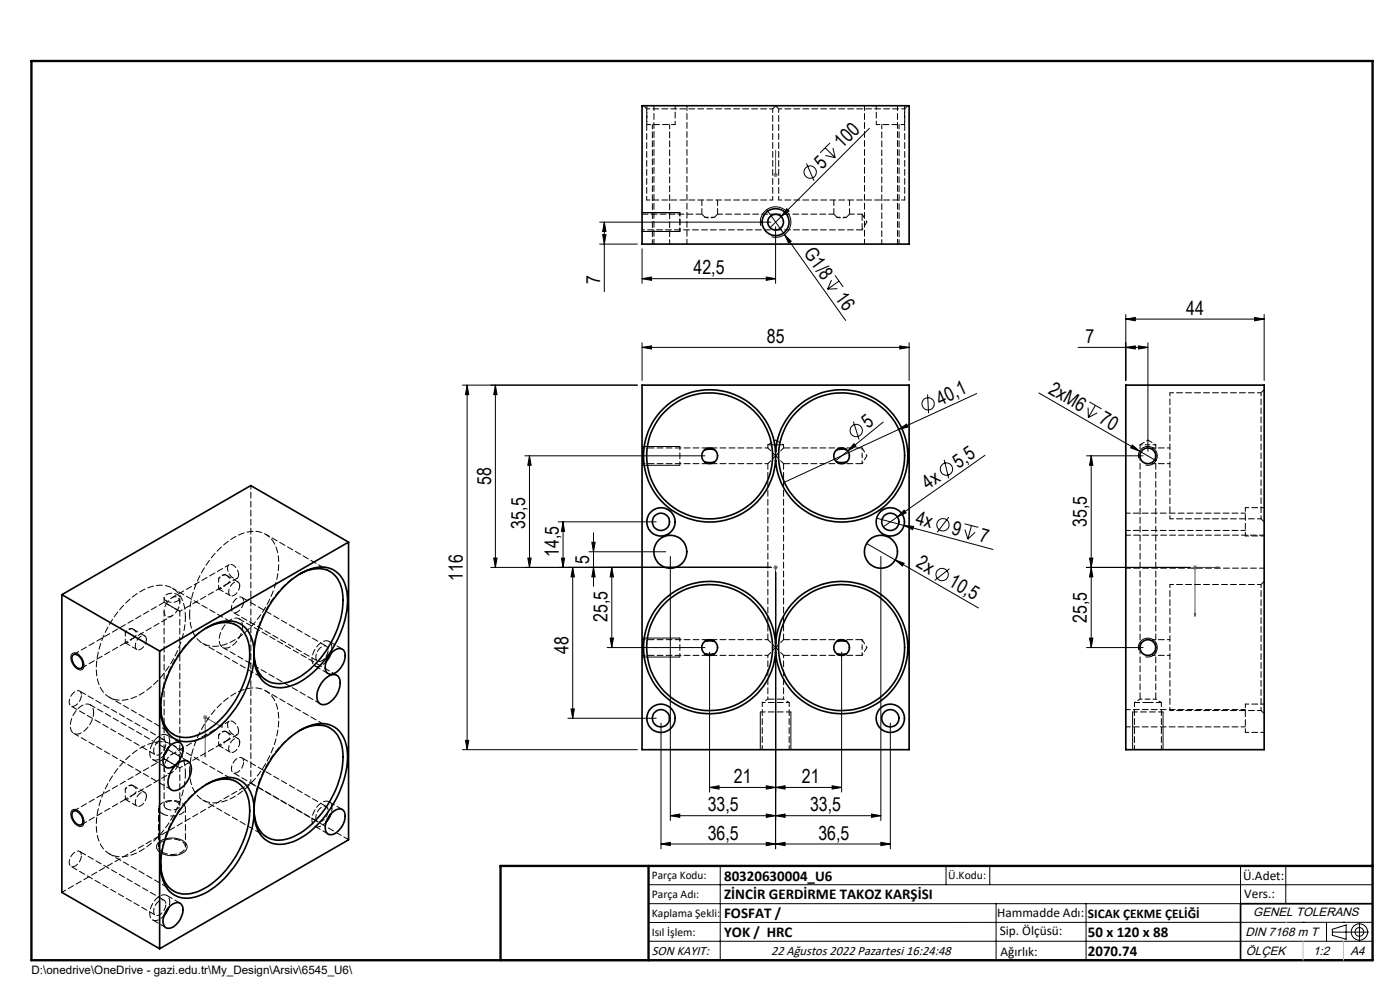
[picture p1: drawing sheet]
<svg xmlns="http://www.w3.org/2000/svg" width="297mm" height="210mm" viewBox="0 0 297 210" stroke-linecap="round" stroke-linejoin="round" font-family="sans-serif">
<g fill="none" stroke="#000" stroke-width=".21">
<path d="M171.1 34.7l1.6 3.6M175 31.4l2.2 2M175.1 33l2.1 .4M176.1 30.3l-2.1 2.1M176.7 31.4l.5 2M184.4 27.2l-21 21.1M127.2 47.1h36.3M127.2 51.8h8M127.8 49.8h.8l-.4 2zM128.2 47.1l.4 2h-.8zM128.2 47.1v14.8M136.2 59.1l2-.3v.7z"/>
<path d="M136.2 52.8v7.3M136.2 59.1h28.3M136.2 45.1h8M136.2 49.1h8M161.4 47.9a3.2 3.2 0 0 1 2.9-4 3.2 3.2 0 0 1 3.5 3.5 3.2 3.2 0 0 1-4.1 2.8M162.6 58.8l1.9 .3-1.9 .4zM162.7 44.5l16.7 23.5M164.5 48.1v12M166.4 49.8l1.5 1.4-.6 .4zM166.9 44.3l.5 .5-1.7 1.1zM176.4 59.4l-.8 1.9M177.1 58.4l1.8 2.4"/>
<path d="M178 59.6l-2.4 1.7M136.2 73.7l2-.3v.6zM136.2 73.7h56.7M136.2 72.7v8M177.7 61.2l-2.1 .1M190.9 73.4l2 .3-2 .3zM192.9 72.7v8M228.7 73.7h14.8M238.8 67.7l2-.4v.7zM238.8 73.7l2-.3v.6zM238.8 66.7v14M238.8 67.7h29.4"/>
<path d="M241.5 73.4l2 .3-2 .3zM243.5 72.7v23M266.2 67.3l2 .4-2 .3zM268.2 66.7v14M99.1 81.7v77.3M99.1 81.7l.3 2h-.7zM105.1 81.7l.3 2h-.7zM105.1 81.7v38.7M111.3 96.7h38.2M112.3 96.7l.4 2h-.7zM112.3 96.7v23.7M135.2 81.7h-37.1"/>
<path d="M136.2 94.7h8M136.2 98.7h8M179.8 95.7l-2.5 2M181 89.4l1.2 3.8M181.2 94.1l.4 .5-1.8 1.1zM187.4 89.5l-7.6 6.2M190.7 91.1l1.6-1.2 .4 .7zM190.7 91.1l-24.3 11.2M196.8 83.7l.2 4M200.3 97.5l1 4M207.2 83.5l-16.5 7.6M209 96.6l-21.6 15.2"/>
<path d="M220.4 83.4l21.4 12.3M230.5 96.7h12M230.8 86.5l.1 2.1M231.1 85.3l2.6 1.4M231.5 96.7l.3 2h-.7zM231.5 96.7v40.7M232.4 86l-1.5 2.6M232.8 87.6l-1.9 1M240.2 94.4l1.6 1.3-1.9-.7zM241.6 97.2a2 2 0 0 1 1.7-2.5 2 2 0 0 1 2.2 2.2 2 2 0 0 1-2.5 1.7M241.8 95.7l3.5 2M104.7 118.4h.7l-.3 2z"/>
<path d="M112 118.4h.7l-.4 2zM118.4 110.7h20.8M119.1 118.4h.7l-.3 2zM119.5 110.7l.3 2h-.7zM119.5 110.7v9.7M124.9 117h16.3M125.6 115h.7l-.4 2zM125.9 113v11.4M142.2 118v56.1M183.8 115.3l6.1 3.5M186 109.9l5.8 1.6M186.9 118v56.1"/>
<path d="M189.9 118.8l1.9 .7-.3 .6zM189.9 118.8l17.7 10.2M191.8 111.5l2 .1-.2 .8zM191.8 111.5l18.8 5M191.8 108.2l.4 .6-1.8 .8zM201.3 109.7l-2.5 3.2M204.6 111.1l2.9 .8M204.7 112.4l.6 2M206.1 111.5l-.8 2.9M206.9 112.9l-1.6 1.5M231.1 118.4h.7l-.3 2zM15.3 138.7a1.29 1.29 0 0 1 1.8 .6 2.12 2.12 0 0 1 .4 2.7 2.02 2.02 0 0 1-2.3-1.7l-.2-1.1z"/>
<path d="M104.1 120.4h59.4M121.5 120.4l.3 2h-.7zM121.5 120.4v32M125.9 120.4l.4 2h-.7zM128.8 137.4h20.7M129.4 135.4h.7l-.3 2zM129.8 120.4l.3 2h-.7zM129.8 120.4v17M136.2 135.4h8M136.2 139.4h8M150.5 138.4v29.6M164.5 121.4v58.6"/>
<path d="M178.5 138.4v29.6M201.4 120.6l-3.1 2.5M230.5 120.4h22M230.5 137.4h12M231.1 135.4h.7l-.3 2zM231.5 120.4l.3 2h-.7zM241.6 137.9a2 2 0 0 1 1.7-2.5 2 2 0 0 1 2.2 2.1 2 2 0 0 1-2.5 1.8M98.1 159h37.1M98.7 157h.7l-.3 2zM120.5 152.4h18.7M121.1 150.4h.7l-.3 2zM140.2 153.4v26.6"/>
<path d="M161.3 151.1v7.9M167.8 151.1v7.9M188.9 153.4v26.6M240.3 151.1v7.9M246.7 151.1v7.9M15.3 171.9a1.53 1.53 0 0 1 2.1 .9 1.81 1.81 0 0 1 0 2.5 2.4 2.4 0 0 1-2.4-2.3l.1-.7zM33.7 178.7a4.6 4.6 0 0 1 5.8 .2 1.44 1.44 0 0 1-1 2.2 4.5 4.5 0 0 1-5.1-.8l-.1-.2a1.17 1.17 0 0 1 .4-1.4zM140.2 179l2-.3v.7zM140.2 179h48.7M142.2 173l2-.3v.7zM142.2 173h44.7M150.5 167l2-.3v.7z"/>
<path d="M150.5 167h28M162.6 166.7l1.9 .3-1.9 .4zM162.6 172.7l1.9 .3-1.9 .4zM162.6 178.7l1.9 .3-1.9 .4zM164.5 167l2-.3v.7zM164.5 173l2-.3v.7zM164.5 179l2-.3v.7zM176.5 166.7l2 .3-2 .4zM184.9 172.7l2 .3-2 .4zM186.9 178.7l2 .3-2 .4zM137.6 187.7h153.6M137.6 191.7h153.6"/>
<path d="M137.6 199.7h153.6M152.8 183.7v20M200.7 183.7v4M210 183.7v4M211.3 191.7v12M230.4 191.7v12M263.2 183.7v20M272.8 183.7v8M276.4 195.6h.1M281.4 195.6v4.1M282.6 197.7h7.8M282.6 197.1l3-.9v3l-3-.8z"/>
<path d="M285 195.6h.1M288.4 195.8v3.8M291.2 195.6l-153.6 .1"/>
<circle cx="171.9" cy="36.5" r="1.31"/>
<circle cx="181.6" cy="91.3" r="1.31"/>
<circle cx="196.9" cy="85.7" r="1.3"/>
<circle cx="200.8" cy="99.5" r="1.32"/>
<circle cx="200" cy="111.3" r="1.31"/>
<circle cx="199.9" cy="121.9" r="1.3"/>
<circle cx="288.4" cy="197.7" r="1.74"/>
<circle cx="288.4" cy="197.7" r=".93"/>
</g>
<g fill="none" stroke="#00f" stroke-width=".21">
<path d="M164.5 31.9v.5v-.5M164.5 37v.2zM164.5 37.1h.1M164.5 31.9v5.2M164.5 120.3v.2zM164.5 130.7v-.5v.5M164.5 120.4h.1M164.5 120.4v10.3M253.4 130.2h.2l-.1 .5zM258.2 120.3l.5 .1-.5 .1zM258.7 120.4h-5.2v10.3M46.8 153.9l.4 .4-.4-.1z"/>
<path d="M47.2 154.3l-3.7-2.2v8.5M43.4 160.1l.2 .1-.1 .4z"/>
</g>
<g fill="none" stroke="#808080" stroke-width=".21">
<path d="M164 37.1h1M164.2 36.8l.7 .7M164.5 36.6v1M164.9 36.8l-.7 .7M164.5 119.9v1M253.5 119.9v1M164 120.4h1M164.2 120l.7 .7M164.9 120l-.7 .7M253 120.4h1M253.2 120l.7 .7M253.9 120l-.7 .7"/>
<path d="M43 152.1h1M43.2 151.8l.7 .7M43.5 151.7v.9M43.9 151.8l-.7 .7"/>
</g>
<path d="M291.2 191.7h-28v12M106.2 203.7h185" fill="none" stroke="#000" stroke-width=".35"/>
<path d="M6.7 12.9h284.5v190.8h-284.5zM137.6 183.7v20M291.2 183.7h-185v20" fill="none" stroke="#000" stroke-width=".5"/>
<path d="M272.8 195.6h.1M276.4 199.7v4M285 199.7v4" fill="none" stroke="#c0c0c0" stroke-width=".21"/>
<path d="M167.8 151h-6.5M246.8 151h-6.5" fill="none" stroke="#000" stroke-width=".21" stroke-dasharray="1.3 .6" stroke-dashoffset=".2"/>
<path d="M144.2 49.1v-4M144.2 98.7v-4M144.2 139.4v-4" fill="none" stroke="#000" stroke-width=".21" stroke-dasharray="1.3 .6" stroke-dashoffset=".5"/>
<g fill="#00f">
<path d="M164.5 120.3v.2zM164.5 130.2v.5z"/>
<path d="M164.5 31.9v.5zM164.5 37v.2z"/>
<path d="M258.2 120.3v.2l.5-.1zM253.4 130.2l.1 .5 .1-.5z"/>
<path d="M46.8 153.9v.3l.4 .1zM43.4 160.1l.1 .5 .1-.4z"/>
</g>
<g fill="#000">
<path d="M166.9 44.3l.5 .5-1.7 1.1zM166.4 49.8l1.5 1.4-.6 .4zM181.2 94.1l.4 .5-1.8 1.1zM190.7 91.1l1.6-1.2 .4 .7zM240.2 94.4l1.6 1.3-1.9-.7zM189.9 118.8l1.9 .7-.3 .6zM191.8 108.2l.4 .6-1.8 .8zM191.8 111.5l2 .1-.2 .8z"/>
<path d="M136.2 73.7l2-.3v.6zM190.9 73.4l2 .3-2 .3z"/>
<path d="M112 118.4h.7l-.4 2zM112.3 96.7l.4 2h-.7zM125.9 120.4l.4 2h-.7zM125.6 115h.7l-.4 2zM119.1 118.4h.7l-.3 2zM119.5 110.7l.3 2h-.7z"/>
<path d="M129.8 120.4l.3 2h-.7zM129.4 135.4h.7l-.3 2zM121.5 120.4l.3 2h-.7zM121.1 150.4h.7l-.3 2zM104.7 118.4h.7l-.3 2zM105.1 81.7l.3 2h-.7zM231.5 96.7l.3 2h-.7zM231.1 118.4h.7l-.3 2zM231.5 120.4l.3 2h-.7zM231.1 135.4h.7l-.3 2zM128.2 47.1l.4 2h-.8zM127.8 49.8h.8l-.4 2z"/>
<path d="M98.7 157h.7l-.3 2zM99.1 81.7l.3 2h-.7z"/>
<path d="M162.6 166.7l1.9 .3-1.9 .4zM150.5 167l2-.3v.7zM162.6 172.7l1.9 .3-1.9 .4zM142.2 173l2-.3v.7zM162.6 178.7l1.9 .3-1.9 .4zM140.2 179l2-.3v.7zM266.2 67.3l2 .4-2 .3zM238.8 67.7l2-.4v.7zM241.5 73.4l2 .3-2 .3zM238.8 73.7l2-.3v.6zM162.6 58.8l1.9 .3-1.9 .4zM136.2 59.1l2-.3v.7z"/>
<path d="M164.5 167l2-.3v.7zM176.5 166.7l2 .3-2 .4zM164.5 173l2-.3v.7zM184.9 172.7l2 .3-2 .4zM164.5 179l2-.3v.7zM186.9 178.7l2 .3-2 .4z"/>
</g>
<g fill="none" stroke="#000" stroke-width=".35">
<path d="M136.2 22.4h56.7v29.4h-56.7zM136.2 81.7h56.7v77.3h-56.7zM149.5 95.4h2.1M149.5 98h2.1M164.5 95.7a14 14 0 0 1 21.3-11 14 14 0 0 1 0 24 14 14 0 0 1-21.3-11M164.5 95.7a14 14 0 0 0-21.2-11 14 14 0 0 0 0 24 14 14 0 0 0 21.2-11M164.5 95.7v2M177.6 95.4h1.9M177.6 98h1.9M238.8 81.7h29.4v77.3h-29.4zM73.9 115v63.1l-40 23.2M73.9 115l-40 23.1"/>
<path d="M73.9 115l-20.7-12-40.1 23.1M13.1 126.1l20.8 12M13.1 126.1v63.2l20.8 12M15.5 139a1.28 1.28 0 0 1 1.7 .7 1.5 1.5 0 0 1 0 2.1 2 2 0 0 1-2-2.2zM33.9 138.1v63.2M43.8 133.2a6.5 6.5 0 0 1 6.8-.3 7.2 7.2 0 0 1 2.4 6.7 20.9 20.9 0 0 1-9.6 15.6 6.4 6.4 0 0 1-6.7 .5 6.7 6.7 0 0 1-2.6-5.7M53.9 138a6.5 6.5 0 0 0-3.3-5.9 7.4 7.4 0 0 0-7.1 1.3 21.9 21.9 0 0 0-9.4 17.2 6.8 6.8 0 0 0 3.1 6.2 7.6 7.6 0 0 0 7.7-1.4 22.5 22.5 0 0 0 9-15.8M53.9 138a21.8 21.8 0 0 1 10.4-16.7 6.6 6.6 0 0 1 6.8-.2 6.9 6.9 0 0 1 2.6 5.9 21.6 21.6 0 0 1-10.8 18 6.1 6.1 0 0 1-7.1-.5 7.7 7.7 0 0 1-1.9-4.9M53.9 138v1.6M63.6 121.8a6.5 6.5 0 0 1 6.8-.3 7.2 7.2 0 0 1 2.3 6.7 20.5 20.5 0 0 1-10.2 16 5.6 5.6 0 0 1-7.3-1.1 8.2 8.2 0 0 1-1.3-4.5M70.2 138.6l-1 1.8M70.6 138.2a1.58 1.58 0 0 1 2.4-.1 4.1 4.1 0 0 1-2.8 4.9 1.3 1.3 0 0 1-1.2-1.7 4.7 4.7 0 0 1 1.6-3.1z"/>
<path d="M149.5 136h2.1M149.5 138.7h2.1M164.5 136.4a14 14 0 0 0-21.2-11 14 14 0 0 0 0 24 14 14 0 0 0 21.2-11M164.5 136.4a14 14 0 0 1 21.3-11 14 14 0 0 1 0 24 14 14 0 0 1-21.3-11M164.5 136.4v2M177.6 136h1.9M177.6 138.7h1.9M35.8 158.5l-1 1.7M35.8 158.4a1.92 1.92 0 0 1 2.6-.6 3.2 3.2 0 0 1-.4 3.6 2.68 2.68 0 0 1-2.7 1.4 2.09 2.09 0 0 1-.4-2.8zM63.6 155a6.4 6.4 0 0 1 6.8-.3 6.8 6.8 0 0 1 2.4 5.9 20.7 20.7 0 0 1-9.7 16.4 6 6 0 0 1-7.5-.2 7.4 7.4 0 0 1-1.7-5M69 144a1.96 1.96 0 0 1 2.8-.5 4.3 4.3 0 0 1-1.4 5.1 1.74 1.74 0 0 1-3.1-.1 5 5 0 0 1 1.7-4.5zM15.5 172.1a1.27 1.27 0 0 1 1.7 .9 1.45 1.45 0 0 1 0 2 2 2 0 0 1-2-2.2z"/>
<path d="M37.1 162.5a2.12 2.12 0 0 1 3.1-.7 3.8 3.8 0 0 1-.8 4.3 2.96 2.96 0 0 1-2.9 1.5 2.65 2.65 0 0 1-.5-3.4zM43.8 166.4a6.4 6.4 0 0 1 6.8-.3 6.8 6.8 0 0 1 2.4 5.9 20.7 20.7 0 0 1-9.6 16.4 6 6 0 0 1-7.6-.2 7.4 7.4 0 0 1-1.7-5M53.9 171.2a22 22 0 0 1 10.4-16.7 6.6 6.6 0 0 1 6.8-.2 7.1 7.1 0 0 1 2.6 5.9 21.8 21.8 0 0 1-10.1 17.7 6.8 6.8 0 0 1-6.9 .5 6.6 6.6 0 0 1-2.8-5.6M53.9 171.2a6.5 6.5 0 0 0-3.3-5.9 8.2 8.2 0 0 0-7.8 1.8 22 22 0 0 0-8.7 16.8 6.8 6.8 0 0 0 3.1 6.1 7.6 7.6 0 0 0 7.7-1.4 22.5 22.5 0 0 0 9-15.8M53.9 171.2v1.6M70.2 172.6l-.4 .9-.6 .9M70.2 172.6a1.95 1.95 0 0 1 2.6-.7 3.7 3.7 0 0 1-1.3 4.6 1.39 1.39 0 0 1-1.7 .5 1.39 1.39 0 0 1-.8-1.6l.5-1.7zM35.8 192.5l-.6 1.3-.4 .4M36.1 192.1a1.58 1.58 0 0 1 2.5-.1 4 4 0 0 1-2.8 4.9 1.42 1.42 0 0 1-1.2-2.1l.7-1.6z"/>
<circle cx="164.5" cy="47.1" r="2.86"/>
<circle cx="164.5" cy="47.1" r="1.67"/>
<circle cx="150.5" cy="96.7" r="13.4"/>
<circle cx="150.6" cy="96.7" r="1.67"/>
<circle cx="178.5" cy="96.7" r="1.66"/>
<circle cx="178.5" cy="96.7" r="13.4"/>
<circle cx="243.5" cy="96.7" r="1.67"/>
<circle cx="140.2" cy="110.7" r="1.82"/>
<circle cx="140.2" cy="110.7" r="3"/>
<circle cx="142.2" cy="117" r="3.5"/>
<circle cx="186.9" cy="117" r="3.5"/>
<circle cx="188.9" cy="110.7" r="3"/>
<circle cx="188.9" cy="110.7" r="1.83"/>
<circle cx="150.5" cy="137.4" r="13.4"/>
<circle cx="150.6" cy="137.4" r="1.67"/>
<circle cx="178.5" cy="137.4" r="1.66"/>
<circle cx="178.6" cy="137.4" r="13.4"/>
<circle cx="243.5" cy="137.4" r="1.67"/>
<circle cx="140.2" cy="152.4" r="1.82"/>
<circle cx="140.2" cy="152.4" r="3"/>
<circle cx="188.9" cy="152.4" r="3"/>
<circle cx="188.9" cy="152.4" r="1.83"/>
</g>
<g fill="none" stroke="#000" stroke-width=".21" stroke-dasharray="1.3 .6" stroke-dashoffset=".6">
<path d="M163.9 23.1h-26.7M191.9 23.1h-26.7M137.2 42.4h26.7M151.6 46.1l-.9 .1-1.1-.1M151.6 46.1h-2M165.2 42.4h26.7M179.6 46.1l-.9 .1-1.1-.1M179.6 46.1h-2M136.2 98.4h26.7M162.9 95h-26.7M248.2 83.3v26.8M267.5 110.1v-26.8"/>
<path d="M28.2 135.4l8.3-4.8M37.7 129.4l-2.9-1.6 .5 .2M37.7 129.4l.4 .3-2.8-1.7M38.1 129.7l8.3-4.8M70.4 137.4l-.2 1.2M136.2 139h26.7M162.9 135.7h-26.7M248.2 124v26.7M36 157.3l-.2 1.2M161.7 149h5.7M267.5 150.7v-26.7M28.2 168.6l8.3-4.8"/>
<path d="M37.7 162.6l-2.9-1.6 .5 .2M37.7 162.6l.4 .3-2.8-1.7M38.1 162.9l8.3-4.8M70.4 171.4l-.2 1.2M36 191.3l-.2 1.2"/>
</g>
<path d="M182.9 45.4v3.4M162.9 94.4h3.3M166.2 98.4h16.7M182.9 95h-16.7M166.2 139h16.7M182.9 135.7h-16.7M241.9 137.4v10.9M162.9 148.3h3.3M245.2 148.3v-10.9" fill="none" stroke="#000" stroke-width=".21" stroke-dasharray="1.3 .6" stroke-dashoffset="-.1"/>
<g fill="none" stroke="#000" stroke-width=".21" stroke-dasharray="1.3 .6" stroke-dashoffset=".4">
<path d="M138.4 26.4v25.4M187.1 26.4v25.4M142.1 51.8v-25.4M190.7 51.8v-25.4M162.9 98.4l1.7-1.7M164.6 96.7l-1.7-1.7M164.6 96.7l1.6 1.7M166.2 95l-1.6 1.7M241.9 94.4v2.3M245.2 96.7v-2.3M238.9 112.5h25.3M264.2 108.9h-25.3"/>
<path d="M43 136.5l13.7 7.9M50.2 132.6l-13.6-7.8M51.4 132.9a4.9 4.9 0 0 1-3.5 4.6 1.59 1.59 0 0 1-1.4-2.2 4.9 4.9 0 0 1 3.5-4.2 1.48 1.48 0 0 1 1.4 1.8M70 121.2l-13.6-7.9M162.9 139l1.7-1.6M164.6 137.4l-1.7-1.7M164.6 137.4l1.6 1.6M166.2 135.7l-1.6 1.7M19.9 151.1a4.9 4.9 0 0 1-3.5 4.6 1.59 1.59 0 0 1-1.5-2.2 4.9 4.9 0 0 1 3.5-4.2 1.48 1.48 0 0 1 1.5 1.8M23.2 147.9l13.7 7.9M69.2 140.3a2.06 2.06 0 0 1-2.5 .9 2.93 2.93 0 0 1 .2-3.6 2.52 2.52 0 0 1 2.9-1.5l.4 .4 .2 .9M70 154.4l-13.6-7.9"/>
<path d="M161.7 149v10M167.4 159v-10M238.9 154.2h25.3M240.7 149v10M246.4 159v-10M264.2 150.5h-25.3M33.6 171.4v8.2M34.8 160.2a2.06 2.06 0 0 1-2.5 .8 2.93 2.93 0 0 1 .2-3.5 2.52 2.52 0 0 1 2.9-1.6l.4 .4 .2 1M39.3 179.6v-8.2M43 169.7l13.7 7.9M50.2 165.9l-13.6-7.9M53.2 166.1l-40.1 23.2"/>
<path d="M69.2 174.4a2.06 2.06 0 0 1-2.5 .8 2.93 2.93 0 0 1 .2-3.5 2.52 2.52 0 0 1 2.9-1.6l.4 .4 .2 .9M23.2 181.1l13.7 7.9M34.8 194.2a2.06 2.06 0 0 1-2.5 .8 2.93 2.93 0 0 1 .2-3.5 2.52 2.52 0 0 1 2.9-1.5l.4 .4 .2 .9"/>
</g>
<g fill="none" stroke="#000" stroke-width=".21" stroke-dasharray="1.3 .6" stroke-dashoffset=".8">
<path d="M136.2 48.8h28.4M182.9 96.7v1.7M182.9 95v1.7M241.9 94.4h1.6M243.5 94.4h1.7M26.6 134.2l.5-.5 .9-.4M28 135.5l-1.4 .8M46.4 122.7l.5-.5 .9-.3M47.8 124.1l-1.4 .8M162.9 139v9.3M182.9 137.4v1.6M182.9 135.7v1.7"/>
<path d="M46.4 155.9l.5-.4 .9-.4M47.8 157.3l-1.4 .8M166.2 148.3v-9.3M241.9 148.3h1.6M243.5 148.3h1.7M26.6 167.4l.5-.5 .9-.4M28 168.7l-1.4 .8"/>
</g>
<path d="M244.5 98.4h3.7M248.2 95h-3.7M244.5 139h3.7M248.2 135.7h-3.7M162.9 148.3l-1.2 .7M167.4 149l-1.2-.7M241.9 148.3l-1.2 .7M246.4 149l-1.2-.7" fill="none" stroke="#000" stroke-width=".21" stroke-dasharray="1.3 .6" stroke-dashoffset=".7"/>
<g fill="none" stroke="#000" stroke-width=".21" stroke-dasharray="1.3 .6" stroke-dashoffset=".3">
<path d="M138.7 22.4v29.4M183.4 22.4v29.4M145.7 51.8v-29.4M182.9 45.4h-2.7M190.4 51.8v-29.4M162.9 94.4v.6M166.2 95v-.6M241.9 96.7v40.7M48.6 119.8l-12.1 7M268.2 113.5h-29.3M39.3 130.9a6.3 6.3 0 0 0-3.3-6.4 8.1 8.1 0 0 0-7.6 1.9 21 21 0 0 0-8 15.8 6.1 6.1 0 0 0 3.6 6.1 8.6 8.6 0 0 0 7.7-2.3 21.2 21.2 0 0 0 7.6-15.1M40.2 130.4a6.3 6.3 0 0 0 3.4 6.4 8.1 8.1 0 0 0 7.6-2 21 21 0 0 0 7.9-15.7 6.1 6.1 0 0 0-3.6-6.1 8.6 8.6 0 0 0-7.7 2.3 21.2 21.2 0 0 0-7.6 15.1"/>
<path d="M48 124l2.3-1.3M238.9 120.5h29.3M245.2 137.4v-40.7M48 157.2l2.3-1.3M48.6 153l-12.1 7M39.3 164.1a6.3 6.3 0 0 0-3.3-6.4 8.1 8.1 0 0 0-7.6 2 21 21 0 0 0-8 15.7 6.1 6.1 0 0 0 3.6 6.1 8.6 8.6 0 0 0 7.7-2.3 21.2 21.2 0 0 0 7.6-15.1M40.2 163.6a6.3 6.3 0 0 0 3.4 6.4 8.1 8.1 0 0 0 7.6-2 21 21 0 0 0 7.9-15.7 6.1 6.1 0 0 0-3.6-6.1 8.6 8.6 0 0 0-7.7 2.3 21.2 21.2 0 0 0-7.6 15.1"/>
</g>
<path d="M182.9 48.8l1-1.7M183.9 47.1l-1-1.7M164.6 93.3l-1.7 1.1M166.2 94.4l-1.6-1.1M182.9 98.4l1-1.7M183.9 96.7l-1-1.7M243.5 93.3l-1.6 1.1M245.2 94.4l-1.7-1.1M182.9 139l1-1.6M183.9 137.4l-1-1.7" fill="none" stroke="#000" stroke-width=".21" stroke-dasharray="1.3 .6" stroke-dashoffset="1"/>
<g fill="none" stroke="#000" stroke-width=".21" stroke-dasharray="1.3 .6" stroke-dashoffset=".1">
<path d="M148.9 42.4v3M152.2 45.4v-3M176.9 42.4v3M180.2 45.4v-3M162.9 98.4v37.3M28 133.3a1.1 1.1 0 0 1 .9 1.1 1.1 1.1 0 0 1-.9 1.1M47.2 137.3l20.8 12M47.8 121.9a1.1 1.1 0 0 1 .9 1.1 1.1 1.1 0 0 1-.9 1.1M166.2 135.7v-37.3M15.6 155.6l20.8 11.9M34.1 149.9a20.8 20.8 0 0 1 9.7-16.7M47.8 155.1a1.1 1.1 0 0 1 .9 1.1 1.1 1.1 0 0 1-.9 1.1"/>
<path d="M71.5 143.2l-20.8-11.9M28 166.5a1.1 1.1 0 0 1 .9 1.1 1.1 1.1 0 0 1-.9 1.1M34.5 172.6a4 4 0 0 0 4.7-.6 1.35 1.35 0 0 0-1-1.9 3.9 3.9 0 0 0-4.4 .8l-.2 .5 .2 .6 .7 .6M39.9 161.5l-20.8-12M74 178.1l-20.8-12M34.1 183.2a20.8 20.8 0 0 1 9.7-16.8M34.5 180.8a4 4 0 0 0 4.7-.7 1.35 1.35 0 0 0-1-1.8 3.9 3.9 0 0 0-4.4 .8l-.2 .5 .2 .5 .7 .7"/>
</g>
<g fill="none" stroke="#000" stroke-width=".21" stroke-dasharray="1.3 .6" stroke-dashoffset=".5">
<path d="M136.5 22.4l.7 .7M137.2 23.1v19.3M137.2 22.4v4M143.2 26.4h-6M143.2 26.4v-4M163.9 23.1l.7-.7M164.5 22.4l.7 .7M165.2 23.1v19.3M185.9 22.4v4M191.9 26.4h-6M191.9 26.4v-4M191.9 23.1l.7-.7"/>
<path d="M149.6 46.1l-.7-.7M152.2 45.4l-.6 .7M163.9 42.4v-19.3M177.6 46.1l-.7-.7M180.2 45.4l-.6 .7M191.9 42.4v-19.3M267.5 83.3h-19.3M268.2 82.7l-.7 .6M53.2 103v63.1M248.2 110.1h19.3M264.2 113.7v-6M264.2 113.7h4"/>
<path d="M267.5 110.1l.7 .6M268.2 107.7h-4M26.6 136.4v-2.2M34.8 126.8v1M35.3 128a2.15 2.15 0 0 0 0 2.8 2.01 2.01 0 0 0 2.4-1.4M35.3 128a2.15 2.15 0 0 1 2.4-1.3 2.01 2.01 0 0 1 0 2.7M38.1 127.8v-1M46.4 124.9v-2.2M267.5 124h-19.3M268.2 123.3l-.7 .7M46.4 158.1v-2.2M248.2 150.7h19.3"/>
<path d="M264.2 155.4v-6M264.2 155.4h4M267.5 150.7l.7 .7M268.2 149.4h-4M26.6 169.6v-2.2M34.8 162.9v8M35.3 161.2a2.15 2.15 0 0 1 2.4-1.3 2.01 2.01 0 0 1 0 2.7M35.3 161.2a2.15 2.15 0 0 0 0 2.8 2.01 2.01 0 0 0 2.4-1.4M38.1 170.9v-8"/>
</g>
<g fill="none" stroke="#000" stroke-width=".21" stroke-dasharray="1.3 .6">
<path d="M164.6 22.4h.1M148.9 45.4h-12.7M164.6 48.8h18.3M244.4 98.1l.1 .3M244.5 98.4v-.4M244.5 95.4v-.4M244.5 95l-.1 .3M34.8 127.8l-19.2 11M44 133l-.4 .3M53.9 138.3v.5M53.9 138.6a20.7 20.7 0 0 1 9.7-16.8M63.8 121.6l-.5 .3"/>
<path d="M72.6 137.7l-2.8-1.6M244.4 138.8l.1 .2M244.5 139v-.3M244.5 136v-.3M244.5 135.7l-.1 .2M17.3 141.7l9.3-5.3M34.1 149.7v.5M38.2 157.5l-2.8-1.6M63.8 154.8l-.5 .3M66.8 141.2l2.8 1.7M17.3 174.9l9.3-5.3M32.4 161.1l2.8 1.6"/>
<path d="M34.8 161l-19.2 11M44 166.2l-.4 .3M53.9 171.5v.5M53.9 171.8a20.7 20.7 0 0 1 9.7-16.8M66.8 175.3l2.8 1.6M72.6 171.7l-2.8-1.6M32.4 195.1l2.8 1.7M34.1 182.9v.5M38.2 191.6l-2.8-1.7"/>
</g>
<g fill="none" stroke="#000" stroke-width=".21" stroke-dasharray="1.3 .6" stroke-dashoffset=".2">
<path d="M164.6 45.4h-12.4M176.9 45.4h-12.3M26.6 136.4l2.4 1.4M30.7 134.9l-2.5-1.4M31.1 135.7a2.09 2.09 0 0 1-2 2.1 1.84 1.84 0 0 1 .7-2.7 .74 .74 0 0 1 .8-.2 .74 .74 0 0 1 .5 .8M34.8 129.7v31.3M35.3 127.5a2.09 2.09 0 0 0 2.8-.6 1.84 1.84 0 0 0-2.7-.8 .74 .74 0 0 0-.6 .6 .74 .74 0 0 0 .5 .8M46.4 124.9l2.4 1.4M50.5 123.5l-2.5-1.5M50.6 121.9a.81 .81 0 0 1-.6 .9 .81 .81 0 0 1-.9-.5 1.77 1.77 0 0 1-.4-2.5 2 2 0 0 1 1.9 2.1M50.9 124.2a2.09 2.09 0 0 1-2 2.2 1.84 1.84 0 0 1 .7-2.8 .74 .74 0 0 1 .8-.2 .74 .74 0 0 1 .5 .8M46.4 158.1l2.4 1.5"/>
<path d="M50.5 156.7l-2.5-1.5M50.6 155.1a.81 .81 0 0 1-.6 .9 .81 .81 0 0 1-.9-.5 1.77 1.77 0 0 1-.4-2.5 2 2 0 0 1 1.9 2.1M50.9 157.4a2.09 2.09 0 0 1-2 2.2 1.84 1.84 0 0 1 .7-2.8 .74 .74 0 0 1 .8-.2 .74 .74 0 0 1 .5 .8M240.7 149h2.8M243.5 149h2.9M26.6 169.6l2.4 1.4M30.7 168.1l-2.5-1.4M31.1 168.9a2.09 2.09 0 0 1-2 2.1 1.84 1.84 0 0 1 .7-2.7 .74 .74 0 0 1 .8-.2 .74 .74 0 0 1 .5 .8M35.3 171.5a2.09 2.09 0 0 0 2.8-.6 1.84 1.84 0 0 0-2.7-.8 .74 .74 0 0 0-.6 .7 .74 .74 0 0 0 .5 .7M38.1 161v-31.3"/>
</g>
<g fill="none" stroke="#000" stroke-width=".21" stroke-dasharray="1.3 .6" stroke-dashoffset="-.2">
<path d="M49.5 129.9l17.9 10.3M51.7 127.6a2.45 2.45 0 0 1-2 2.4 1.24 1.24 0 0 1-.4-1.9 1.86 1.86 0 0 1 2-1.4l.3 .3 .1 .6M69.2 137.1l-17.9-10.4M69.6 137.9a2.45 2.45 0 0 1-2 2.4 1.24 1.24 0 0 1-.4-1.9 1.86 1.86 0 0 1 2-1.3l.3 .3 .1 .5M15.1 149.8l17.9 10.3M17.3 147.4a2.45 2.45 0 0 1-2 2.4 1.24 1.24 0 0 1-.4-1.8 1.86 1.86 0 0 1 2-1.4l.3 .3 .1 .5M34.8 156.9l-17.9-10.3M35.2 157.8a2.45 2.45 0 0 1-2 2.4 1.24 1.24 0 0 1-.4-1.9 1.86 1.86 0 0 1 2-1.4l.3 .4 .1 .5M49.5 163.9l17.9 10.4M51.7 161.6a2.45 2.45 0 0 1-2 2.4 1.24 1.24 0 0 1-.4-1.9 1.86 1.86 0 0 1 2-1.4l.3 .4 .1 .5M69.2 171.1l-17.9-10.4M69.6 171.9a2.45 2.45 0 0 1-2 2.4 1.24 1.24 0 0 1-.4-1.8 1.86 1.86 0 0 1 2-1.4l.3 .3 .1 .5"/>
<path d="M15.1 183.8l17.9 10.3M17.3 181.4a2.45 2.45 0 0 1-2 2.5 1.24 1.24 0 0 1-.4-1.9 1.86 1.86 0 0 1 2-1.4l.3 .3 .1 .5M34.8 190.9l-17.9-10.3M35.2 191.8a2.45 2.45 0 0 1-2 2.4 1.24 1.24 0 0 1-.4-1.9 1.86 1.86 0 0 1 2-1.4l.3 .4 .1 .5"/>
</g>
<path d="M26.6 134.2a1.5 1.5 0 0 1 1.4-.9M28 135.5a1.5 1.5 0 0 1-1.4 .8M46.4 122.7a1.5 1.5 0 0 1 1.4-.8M47.8 124.1a1.5 1.5 0 0 1-1.4 .8M46.4 155.9a1.5 1.5 0 0 1 1.4-.8M47.8 157.3a1.5 1.5 0 0 1-1.4 .8M26.6 167.4a1.5 1.5 0 0 1 1.4-.9M28 168.7a1.5 1.5 0 0 1-1.4 .8" fill="none" stroke="#000" stroke-width=".21" stroke-dasharray="1.3 .6" stroke-dashoffset=".9"/>
<g font-size="4.1">
<text x="174.4" y="36" transform="rotate(-45 174.4 36)">5</text>
<text x="178.7" y="31.7" transform="rotate(-45 178.7 31.7)">100</text>
<text x="170.4" y="53.7" transform="rotate(55 170.4 53.7)">G1/8</text>
<text x="147.1" y="58.2">42,5</text>
<text x="127.3" y="60.3" transform="rotate(-90 127.3 60.3)">7</text>
<text x="177.1" y="63.1" transform="rotate(55 177.1 63.1)">16</text>
<text x="251.6" y="66.8">44</text>
<text x="162.7" y="72.8">85</text>
<text x="230.3" y="72.8">7</text>
<text x="222.2" y="83.3" transform="rotate(30 222.2 83.3)">2xM6</text>
<text x="199.4" y="86" transform="rotate(-25 199.4 86)">40,1</text>
<text x="233" y="89.6" transform="rotate(30 233 89.6)">70</text>
<text x="184.2" y="91.1" transform="rotate(-39 184.2 91.1)">5</text>
<text x="203.3" y="99.4" transform="rotate(-35 203.3 99.4)">5,5</text>
<text x="104.2" y="102.9" transform="rotate(-90 104.2 102.9)">58</text>
<text x="196.8" y="104" transform="rotate(-35 196.8 104)">4x</text>
<text x="111.4" y="112.1" transform="rotate(-90 111.4 112.1)">35,5</text>
<text x="194" y="111.1" transform="rotate(15 194 111.1)">4x</text>
<text x="201.7" y="113.2" transform="rotate(15 201.7 113.2)">9</text>
<text x="230.6" y="111.8" transform="rotate(-90 230.6 111.8)">35,5</text>
<text x="118.5" y="118.2" transform="rotate(-90 118.5 118.2)">14,5</text>
<text x="125" y="119.6" transform="rotate(-90 125 119.6)">5</text>
<text x="207.6" y="114.8" transform="rotate(15 207.6 114.8)">7</text>
<text x="98.2" y="123.2" transform="rotate(-90 98.2 123.2)">116</text>
<text x="194.1" y="120.1" transform="rotate(30 194.1 120.1)">2x</text>
<text x="201" y="124.1" transform="rotate(30 201 124.1)">10,5</text>
<text x="128.9" y="131.9" transform="rotate(-90 128.9 131.9)">25,5</text>
<text x="230.6" y="132.1" transform="rotate(-90 230.6 132.1)">25,5</text>
<text x="120.6" y="138.6" transform="rotate(-90 120.6 138.6)">48</text>
<text x="155.7" y="166.1">21</text>
<text x="170.1" y="166.1">21</text>
<text x="150.1" y="172.1">33,5</text>
<text x="171.9" y="172.1">33,5</text>
<text x="150.1" y="178.1">36,5</text>
<text x="173.6" y="178.1">36,5</text>
</g>
<g font-size="3.2">
<text x="153.6" y="190.8">ZİNCİR GERDİRME TAKOZ KARŞİSI</text>
<text x="153.6" y="186.8">80320630004_U6</text>
<text x="153.6" y="194.8">FOSFAT /</text>
<text x="153.6" y="198.8">YOK / HRC</text>
<text x="230.8" y="198.7">50 x 120 x 88</text>
<text x="230.8" y="202.8">2070.74</text>
</g>
<g font-size="2.8">
<text x="263.7" y="186.7">Ü.Adet:</text>
<text x="263.9" y="190.5">Vers.:</text>
<text x="211.5" y="194.5">Hammadde Adı:</text>
<text x="230.8" y="194.7">SICAK ÇEKME ÇELİĞİ</text>
<text x="138.3" y="202.6">SON KAYIT:</text>
<text x="163.6" y="202.6">22 Ağustos 2022 Pazartesi 16:24:48</text>
<text x="212.1" y="198.4">Sip. Ölçüsü:</text>
<text x="212.2" y="202.7">Ağırlık:</text>
</g>
<g font-size="2.6">
<text x="265.9" y="194.4">GENEL TOLERANS</text>
<text x="264.2" y="198.5">DIN 7168 m T</text>
<text x="264.3" y="202.6">ÖLÇEK</text>
<text x="278.5" y="202.6">1:2</text>
<text x="286.5" y="202.6">A4</text>
</g>
<g font-size="2.5">
<text x="138.3" y="186.4">Parça Kodu:</text>
<text x="138.3" y="190.5">Parça Adı:</text>
<text x="201.2" y="186.5">Ü.Kodu:</text>
<text x="138.3" y="194.5">Kaplama Şekli:</text>
<text x="138.3" y="198.6">Isıl İşlem:</text>
<text x="6.7" y="206.7">D:\onedrive\OneDrive - gazi.edu.tr\My_Design\Arsiv\6545_U6\</text>
</g>
</svg>
